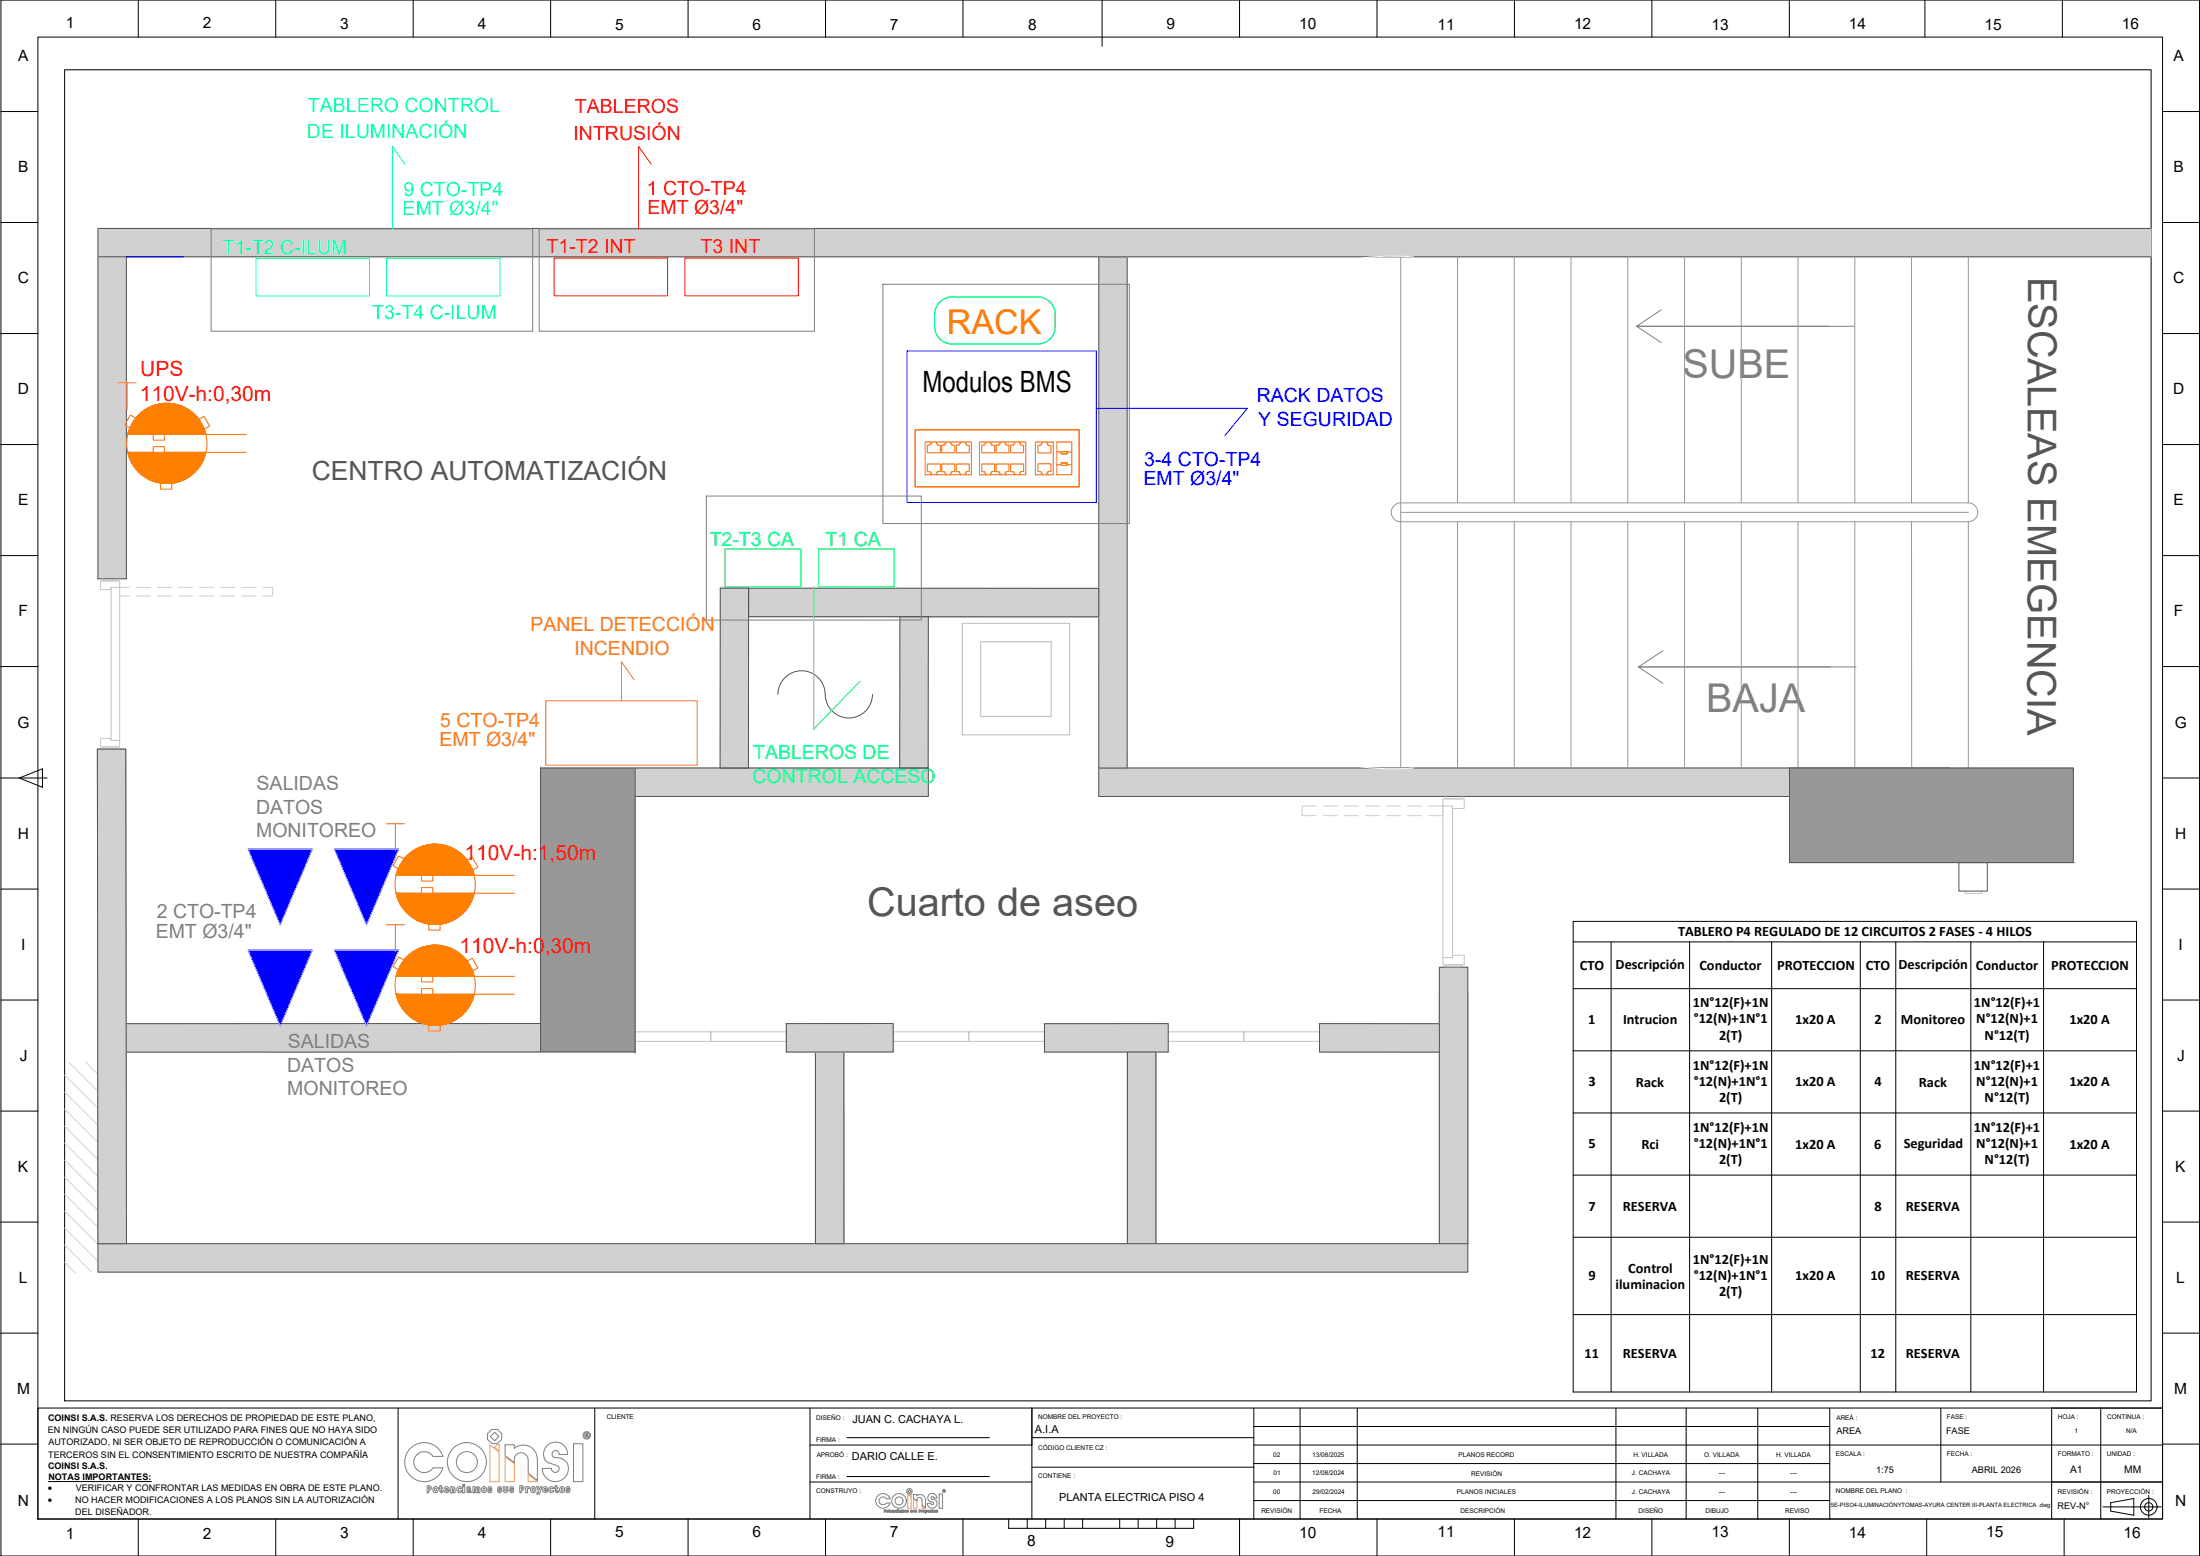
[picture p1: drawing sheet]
<svg xmlns="http://www.w3.org/2000/svg" width="1000mm" height="707mm" viewBox="0 0 1000 707" stroke-linecap="round" stroke-linejoin="round" font-family="sans-serif">
<!-- layer: -CN-GYD-CAJETIN-A0 -->
<g fill="none" stroke="#000" stroke-width=".45">
<path d="M0 0h1000v707h-1000zM17 17h966v673h-966zM63 0v17M125 0v17M188 0v17M250 0v17M313 0v17M375 0v17M438 0v17M501 0v21M563 0v17M626 0v17"/>
<path d="M688 0v17M751 0v17M813 0v17M875 0v17M938 0v17M0 51h17M983 51h17M0 101h17M983 101h17M0 152h17M983 152h17M0 202h17"/>
<path d="M983 202h17M0 252h17M983 252h17M0 303h17M983 303h17M0 353h21M9 353l10-4v9zM983 353h17M0 404h17M983 404h17M0 454h17M983 454h17"/>
<path d="M0 505h17M983 505h17M0 555h17M983 555h17M0 606h17M983 606h17M17 640h966v50h-966zM181 640v50M270 640v50M368 640v50M469 640v50M570 640v50"/>
<path d="M591 640v50M617 640v50M735 640v50M767 640v50M799 640v50M832 640v50M882 640v33M955 640v50M983 640h-50v50M0 656h17M368 657h101M385 653h65"/>
<path d="M469 653h101M570 657h413M570 648h262M983 656h17M22 673h47M368 673h101M385 671h65M469 667h101M570 673h413M570 665h262M977 679v11M63 690v17"/>
<path d="M125 690v17M188 690v17M250 690v17M313 690v17M375 690v17M438 690v17M459 690v4h84v-4M467 690v4M475 690v4M484 690v4M492 690v4M509 690v4"/>
<path d="M517 690v4M526 690v4M534 690v4M563 690v17M570 682h262M626 690v17M688 690v17M751 690v17M813 690v17M876 690v17M938 690v17M956 685h27"/>
<path d="M960 683l10-2v7l-10-1z"/>
<circle cx="977" cy="685" r="4"/>
<circle cx="977" cy="685" r="1.9"/>
</g>
<!-- layer: -CN-GYD-LOGO COINSI -->
<g fill="none" stroke="#808080" stroke-width=".45">
<path d="M187 658a9 9 0 0 1 14 4h-4a5 5 0 0 0-7-1 5 5 0 0 0 0 7 5 5 0 0 0 7-1h4a9 9 0 0 1-13 5 9 9 0 0 1-1-14zM223 653l2-2 2 2-2 2zM261 656h4v17h-4zM267 652h.1M267 651v2v-1l-1 1v-1h1M195 676h.1M195 675a1 1 0 0 1 1 1 1 1 0 0 1-1 1M195 675h-1v3h1v-1M200 678v-2h-1l1-1 1 1v2M201 677a.7 .7 0 0 1 0 1 .7 .7 0 0 1-1-1M202 677h-1M202 676a1 1 0 0 1 2 0 1 1 0 0 1 0 1h-1h1a1.3 1.3 0 0 1-2 1 1.3 1.3 0 0 1 0-2z"/>
<path d="M203 676v1zM204 677h.1M206 676h1v2h-1v-1M206 676l-1-1v3h1v-2v1M208 676h1h1h-1l-1 1h2a1.3 1.3 0 0 1-2 1 1.3 1.3 0 0 1 0-2zM210 675h1v3h-1zM210 674h1v1h-1zM213 676h-1a.9 .9 0 0 1 1-1 .9 .9 0 0 1 1 1M213 676v1a.9 .9 0 0 0-1 1 1 1 0 0 0 2 0M214 676v2M217 677h.1M217 676l-2-1v3h1v-2v2h1v-1"/>
<path d="M217 676h1M218 676v2h-1v-1M222 677h1M223 677a.9 .9 0 0 1 1 0 .9 .9 0 0 1-1 1 .9 .9 0 0 1-1-1h1M223 677l-1-1h2l-2-1v2M227 677a.9 .9 0 0 1 1 0 .9 .9 0 0 1-1 1 .9 .9 0 0 1-1-1h1h-1M227 677v-1h1l-1-1-1 2M229 675l1 2v-2h1v2a1.1 1.1 0 0 1-1 1 1.1 1.1 0 0 1-1-1zM231 677h.1M232 677h1h-1a.9 .9 0 0 0 1 1 .9 .9 0 0 0 1-1 1.1 1.1 0 0 0-2-1h2h-1h-1v1M234 665h.1M236 675a1.2 1.2 0 0 1 2 0 1.2 1.2 0 0 1 0 2h-1v1h-1z"/>
<path d="M237 676h.1M239 675l2 1h-1v2h-1zM240 663a3 3 0 0 0-3-3 3 3 0 0 0-3 3v2l-4-4v-5h4v2a6 6 0 0 1 7-1 6 6 0 0 1 3 6M240 663v6l4 4v-10M244 675h1v2l1-2-1 3-1 1v-1h1zM245 678h.1M247 676a1 1 0 0 1 2 0 1 1 0 0 1 0 1h-2h2a1.3 1.3 0 0 1-2 1 1.3 1.3 0 0 1 0-2zM248 676v1zM250 676h1h1h-2v1h2a1.3 1.3 0 0 1-2 1 1.3 1.3 0 0 1 0-2zM253 662a6 6 0 0 1 5 7 6 6 0 0 1-7 4 6 6 0 0 1-4-6h4a1.8 1.8 0 0 0 2 2 1.8 1.8 0 0 0 1-3M253 662a1.6 1.6 0 0 1-2-1 1.6 1.6 0 0 1 2-2 1.6 1.6 0 0 1 1 2h4a5 5 0 0 0-7-5 5 5 0 0 0-2 9l5 1M253 677v1"/>
<path d="M253 678h1M254 677a.7 .7 0 0 1-1 1v-2h-1l1-1 1 1-1 2M257 677h1h-1a.9 .9 0 0 0 1 1 .9 .9 0 0 0 1-1 .9 .9 0 0 0-1-1h1h-1l-1 1M399 680a3 3 0 0 1 6 1h-2a1.8 1.8 0 0 0-3 0 1.8 1.8 0 0 0 0 2 1.8 1.8 0 0 0 3 0h2a3 3 0 0 1-5 2 3 3 0 0 1-1-5zM413 678v-1l1 1h-1zM427 679h1v6h-1zM429 677h.1M402 686h1l-1 1zM402 686h.1M404 687v-1l1 1M404 687h.1M405 687h-1"/>
<path d="M405 686h1v1h-1h1h-1zM405 687h.1M406 687h.1M406 686l1 1-1-1v1zM407 686h1l-1 1h1h-1zM408 686v1zM408 686h.1M409 686h.1M409 686v1v-1M409 687h.1M410 686h.1M410 686v1v-1l1 1"/>
<path d="M410 686h1v1M410 687h1M411 687h.1M412 687h.1M412 687l1-1v1h-1M412 687h1M414 687h1zM414 687h.1M414 687v-1v1M415 687h1M415 687v-1v1l1-1v1M416 687h.1"/>
<path d="M417 687h-1v-1l1 1M417 681a1.2 1.2 0 0 1 1-1 1.2 1.2 0 0 1 1 1v3l2 1v-4a2.4 2.4 0 0 0-2-2 2.4 2.4 0 0 0-2 1v-1h-2v2l2 1v-1M417 682h.1M418 686v1zM418 686v1M419 686h.1M419 686v1v-1M421 687h.1M421 687v-1v1l1-1-1 1M422 686v1zM422 687h.1M423 686h1l-1 1z"/>
<path d="M424 687v-1v1M424 687h.1M426 686v1zM426 681a2 2 0 0 0-3-2 2 2 0 0 0 0 3M426 681h-2a.6 .6 0 0 0 0-1 .7 .7 0 0 0-1 1 .6 .6 0 0 0 1 0 2.1 2.1 0 0 1 2 2 2.1 2.1 0 0 1-2 2 2.1 2.1 0 0 1-2-2h1a.7 .7 0 0 0 1 1 .7 .7 0 0 0 0-1l-1-1"/>
<circle cx="225" cy="653" r="3"/>
<circle cx="267" cy="652" r="1.7"/>
<circle cx="267" cy="652" r="1.2"/>
<circle cx="198" cy="677" r="1.3"/>
<circle cx="198" cy="677" r=".6"/>
<circle cx="212" cy="664" r="9"/>
<circle cx="212" cy="664" r="5"/>
<circle cx="213" cy="677" r=".4"/>
<circle cx="220" cy="677" r="1.3"/>
<circle cx="220" cy="677" r=".6"/>
<circle cx="242" cy="677" r="1.3"/>
<circle cx="242" cy="677" r=".6"/>
<circle cx="256" cy="677" r="1.3"/>
<circle cx="256" cy="677" r=".6"/>
<circle cx="413" cy="678" r="1.3"/>
<circle cx="429" cy="677" r=".5"/>
<circle cx="429" cy="677" r=".7"/>
<circle cx="403" cy="687" r=".2"/>
<circle cx="403" cy="687" r=".5"/>
<circle cx="409" cy="682" r="3"/>
<circle cx="409" cy="682" r="1.8"/>
<circle cx="409" cy="687" r=".1"/>
<circle cx="412" cy="687" r=".2"/>
<circle cx="412" cy="687" r=".5"/>
<circle cx="420" cy="687" r=".5"/>
<circle cx="420" cy="687" r=".2"/>
<circle cx="425" cy="687" r=".2"/>
<circle cx="425" cy="687" r=".5"/>
</g>
<path d="M223 657l4 3v13h-4zM225 658l2-2v3zM230 662l4 3v8h-4zM240 670l4 3h-4zM413 679l1 1v5h-1zM413 679h1v1zM415 681l2 1v3h-2zM419 684l2 1h-2z" fill="none" stroke="#f4d24e" stroke-width=".45"/>
<!-- layer: 0 -->
<g fill="none" stroke="#000" stroke-width=".45">
<path d="M29 32h949v604h-949zM715 419h256v213h-256zM715 428h256M732 428v204M768 428v204M805 428v204M846 428v204M862 428v204M896 428v204M929 428v204M715 449h256M715 477h256"/>
<path d="M715 506h256M715 534h256M715 562h256M715 597h256"/>
</g>
<!-- layer: GG_PISO 3 -->
<path d="M755 141l-11 7h99M831 148h-87l11 8M756 296l-11 7h99M832 303h-87l11 7" fill="none" stroke="#808080" stroke-width=".45"/>
<!-- layer: Muro -->
<g fill="none" stroke="#545454" stroke-width=".45">
<path d="M45 117h12v146h-12zM500 117h12v232h-13zM978 104h-933v13h933M327 267h13v82h-13zM340 267h159v13h-159zM409 280h13v69h-13zM354 315a11 11 0 0 1 11-10 11 11 0 0 1 10 12 11 11 0 0 0 12 9 11 11 0 0 0 10-11M44 340h13v225h-12zM289 349h133v13h-133zM499 349h387v13h-387zM891 392h12v13h-12zM654 439h13v126h-13z"/>
<path d="M654 451h13v114h-13zM57 465h189v13h-189zM358 465h48v13h-48zM371 478h13v87h-13zM475 465h56v13h-56zM513 478h12v87h-12zM600 465h54v13h-54zM45 565h622v13h-622z"/>
</g>
<!-- layer: F-2 -->
<g fill="none" stroke="#c4c4c4" stroke-width=".45">
<path d="M47 263v1h6v-1M51 267v1h-5v-4h8v3M51 267h3v69h-3zM51 336v-1h-5v4h8v-3M47 340v-1h6v1M656 363h10v4h-6v-1h-4zM656 366v69h4v-69M657 362v1h8v-1M893 405v1h8v-1M656 435v3h10v-4h-6v1M657 439v-1h8v1M289 469h34v4h-34z"/>
<path d="M323 469h35v4h-35zM406 469h34v4h-34zM440 469h35v4h-35zM531 469h34v4h-34zM565 469h35v4h-35z"/>
</g>
<!-- layer: JCA_HATCH 254 -->
<g fill="#d1d1d1" stroke="#d1d1d1" stroke-width=".45">
<path d="M499 349h387z"/>
<path d="M45 104h933z"/>
<path d="M45 117h933z"/>
<path d="M45 104h933v6z"/>
<path d="M340 267h159z"/>
<path d="M409 280h13z"/>
<path d="M327 349h13z"/>
<path d="M289 349h38z"/>
<path d="M289 362h133z"/>
<path d="M600 465h54z"/>
<path d="M600 465h54v13z"/>
<path d="M475 465h56z"/>
<path d="M475 465h56v13z"/>
<path d="M45 565h622z"/>
<path d="M45 565h622v13z"/>
<path d="M358 465h48z"/>
<path d="M358 465h48v13z"/>
<path d="M57 465h189z"/>
<path d="M57 478h52z"/>
<path d="M122 478h62z"/>
<path d="M499 349l387 13v-13zM499 349l387 13h-387z"/>
<path d="M499 362h6zM499 362h6zM499 362h387z"/>
<path d="M500 117l12 232v-232zM500 117l12 232h-13z"/>
<path d="M45 117h933v-7zM45 104l933 6-933 7z"/>
<path d="M45 117l12 146v-146zM45 117l12 146h-12z"/>
<path d="M327 267h13zM327 267h13z"/>
<path d="M327 267h13zM327 267h13z"/>
<path d="M340 267l159 7v-7zM340 267l159 7h-159z"/>
<path d="M327 267l13 7v-7zM327 267l13 7h-13z"/>
<path d="M340 274l159 6v-6zM340 274l159 6h-159z"/>
<path d="M340 280h69zM340 280h69zM340 280h69z"/>
<path d="M422 280h77zM422 280h77zM422 280h77z"/>
<path d="M422 280h77zM422 280h77z"/>
<path d="M409 280l13 69v-69zM409 280l13 69h-13z"/>
<path d="M409 349h7zM409 349h13z"/>
<path d="M327 274l13 75v-75zM327 274l13 75h-13z"/>
<path d="M416 349h6zM340 349h82z"/>
<path d="M327 349h13zM327 349h13z"/>
<path d="M340 349h82zM340 349h82z"/>
<path d="M289 349h38zM289 349h38z"/>
<path d="M289 349l133 13v-13zM289 349l133 13h-133z"/>
<path d="M654 439l13 126v-126zM654 439l13 126h-13z"/>
<path d="M600 465v13h54zM600 478h54z"/>
<path d="M475 478h56zM475 465l56 13h-56z"/>
<path d="M513 478l12 87v-87zM513 478l12 87h-12z"/>
<path d="M45 578h622zM45 565l622 13h-622z"/>
<path d="M371 478l13 87v-87zM371 478l13 87h-13z"/>
<path d="M358 465v13h48zM358 478h48z"/>
<path d="M57 465l189 13v-13zM57 465l189 13h-189z"/>
<path d="M57 478h189zM57 478h127z"/>
<path d="M122 478h35zM122 478h35z"/>
<path d="M57 478h52zM57 478h52z"/>
<path d="M44 340l13 225v-225zM44 340l13 225h-12z"/>
</g>
<!-- layer: 1amobla -->
<g fill="none" stroke="#989898" stroke-width=".45">
<path d="M45 104v159M637 117v232M663 117v111M688 117v111M714 117v111M740 117v111M766 117v111M792 117v111M817 117v111M843 117v111M869 117v111M895 117v111"/>
<path d="M637 233h258M663 237v112M688 237v112M714 237v112M740 237v112M766 237v112M792 237v112M817 237v112M843 237v112M869 237v112M895 228a4 4 0 0 1 4 5 4 4 0 0 1-4 4M895 228h-258a4 4 0 0 0-5 5 4 4 0 0 0 5 4h258"/>
<path d="M895 237v112M657 439h8"/>
</g>
<path d="M643 117a116 116 0 0 0-126 116 116 116 0 0 0 126 116" fill="none" stroke="#fff" stroke-width=".45"/>
<!-- layer: MUEBLE -->
<g fill="none" stroke="#cfcfcf" stroke-width=".45">
<path d="M59 267h-5v4h5M62 267h6M62 271h6M72 267h6M72 271h6M81 267h7M81 271h7M91 267h6M91 271h6M100 267h7M100 271h7M110 267h6"/>
<path d="M110 271h6M120 267h4v4h-4M598 366h-6v5h6M602 366h6M602 371h6M611 366h7M611 371h7M621 366h6M621 371h6M630 366h7M630 371h7M640 366h6"/>
<path d="M640 371h6M650 366h6v5h-6"/>
</g>
<!-- layer: HACHTCOLUMNA -->
<g fill="#989898" stroke="#989898" stroke-width=".45">
<path d="M814 349l129 43v-43zM814 349l129 43h-129z"/>
<path d="M246 349l43 129v-129zM246 349l43 129h-43z"/>
</g>
<!-- layer: Estructura -->
<path d="M246 349h43v129h-43zM814 349h129v43h-129z" fill="none" stroke="#545454" stroke-width=".45"/>
<!-- layer: AMOBLAMIENTO -->
<path d="M437 283h49v51h-49zM446 292h32v34h-32z" fill="none" stroke="#bababa" stroke-width=".45"/>
<!-- layer: JCA_HATCH 254 -->
<g fill="none" stroke="#d1d1d1" stroke-width=".45">
<path d="M29 496l15 15M29 488l15 15M31 483l13 13M39 483l5 5M29 519l15 15M29 512l15 15M29 504l15 15M29 535l15 15M29 527l15 15M29 558l15 15M29 550l15 15M29 543l15 15"/>
<path d="M29 573l5 5M29 566l13 12"/>
</g>
<!-- layer: RT-SCAC-D -->
<g fill="none" stroke="#fff" stroke-width=".45">
<path d="M431 135h42zM472 135h-20h20h-38h38h-39h40M473 135h-42M473 135h-42h42M473 135l-43 1 43-1M473 135l-44 1 44-1M473 135l-43 1M473 135l-44 1M474 135l-46 1 46-1M474 135l-46 1M474 135l-47 2 47-2M474 135l-47 2"/>
<path d="M474 135l-48 3 48-3M475 135l-49 4M475 135l-50 5 50-5M475 136l-50 5 50-5M476 136l-51 14M477 137l-52 13M478 138l-52 14M478 139l-52 14M479 140l-52 14M425 151l52-14-52 14M427 154l52-14-52 14M429 156l51-15-51 15"/>
<path d="M479 152l-1 2v-1M479 152l-2 2 2-2M479 152l-2 2M479 151l-2 4M479 141l-50 15 50-15M479 150l-3 5M480 142l-49 14M480 143l-8 13M480 144l-7 12"/>
</g>
<g fill="#fff" stroke="#fff" stroke-width=".45">
<path d="M431 135h42z"/>
<path d="M430 136l43-1z"/>
<path d="M429 136h1l43-1z"/>
<path d="M428 136h1l44-1z"/>
<path d="M427 137l1-1 46-1z"/>
<path d="M427 137l47-2z"/>
<path d="M426 138l48-3z"/>
<path d="M425 150l51-14z"/>
<path d="M427 154l52-14z"/>
<path d="M429 156l50-15h1z"/>
<path d="M479 152l-2 2z"/>
<path d="M479 152l-1 2z"/>
<path d="M427 137l-1 1 48-3zM427 137l47-2z"/>
<path d="M426 138l48-3-48 4zM426 139l49-4z"/>
<path d="M426 139l-1 1 50-5zM426 139l49-4z"/>
<path d="M425 140v1l50-5zM425 140l50-4z"/>
<path d="M425 150l51-14zM425 149v1l51-14zM425 149l51-13zM425 148v1l50-13zM425 148l50-12zM425 143v5l50-12zM425 143l50-7zM425 141v2l50-7zM425 141l50-5z"/>
<path d="M425 150l51-14 1 1zM425 150l51-14zM425 150l51-14z"/>
<path d="M425 151l52-14zM425 150v1l52-14zM425 150l52-13z"/>
<path d="M425 151l52-14-51 15zM426 152l52-14-1-1z"/>
<path d="M426 153l52-15v1zM426 152v1l52-15zM426 152l52-14z"/>
<path d="M427 154l52-14zM427 153v1l52-15zM427 153l52-14zM426 153l53-14zM426 153l52-14h1z"/>
<path d="M427 154l52-14-51 15zM428 155l51-14v-1zM428 155l51-14-50 15z"/>
<path d="M429 156l51-15-50 15zM430 156l50-14v-1zM430 156l50-14-49 14zM431 156l49-14z"/>
<path d="M480 143l-8 13zM433 156h39l8-13zM433 156l47-14zM432 156l48-14zM432 156l48-14zM431 156h1l48-14zM431 156l49-14z"/>
<path d="M480 144l-7 12zM480 144l-8 12h1zM480 143l-8 13z"/>
<path d="M479 150l-4 5zM480 150l-5 5zM480 150l-5 6zM480 149l-5 7zM480 149l-5 7zM480 149l-5 7zM480 149l-6 7zM480 148v1l-6 7zM480 148l-6 8zM480 144v4l-6 8zM480 144l-7 12h1zM480 144l-7 12z"/>
<path d="M479 150l-3 5zM479 150l-3 5zM479 151l-3 4z"/>
<path d="M479 151l-2 4zM479 151l-2 3zM479 152l-2 2z"/>
</g>
<path d="M427 137l3-1 3-1h39l3 1a8 8 0 0 1 5 8v4a8 8 0 0 1-6 8h-41a8 8 0 0 1-8-8 15 15 0 0 1 1-9zM433 135a8 8 0 0 0-8 8v5a8 8 0 0 0 8 8M433 135h39a8 8 0 0 1 8 8v5a8 8 0 0 1-8 8h-39" fill="none" stroke="#0f0" stroke-width=".45"/>
<!-- layer: RT-SDIN-D -->
<path d="M416 221h75" fill="none" stroke="#fff" stroke-width=".45"/>
<path d="M416 195h75l-75 26zM416 221h75v-26z" fill="#fff" stroke="#fff" stroke-width=".45"/>
<g fill="none" stroke="#ff7f00" stroke-width=".45">
<path d="M416 195h75v26h-75zM421 201h21v15h-21zM424 201l-1 1h-1v4h5v-4h-1v-1M424 216l-1-2h-1v-3h5v3h-1v2M430 201v1h-2v4h6v-4h-1l-1-1M430 216v-2h-2v-3h6v3h-1l-1 2M437 201l-1 1h-1v4h6v-4h-2v-1M437 216l-1-2h-1v-3h6v3h-2v2M445 201h21v15h-21zM448 201v1h-2v4h6v-4h-1l-1-1M448 216v-2h-2v-3h6v3h-1l-1 2M455 201l-1 1h-1v4h6v-4h-2v-1"/>
<path d="M455 216l-1-2h-1v-3h6v3h-2v2M461 201v1h-2v4h6v-4h-1v-1M461 216v-2h-2v-3h6v3h-1v2M471 201h8v15h-8zM474 201l-1 1h-1v4h6v-4h-2v-1M474 216l-1-2h-1v-3h6v3h-2v2M480 205h2v1h3v-1h2M480 211h2v-1h3v1h2M480 201h7v15h-7zM483 205h2v1h-2zM483 211h2h-2z"/>
</g>
<!-- layer: EJES APARA -->
<path d="M412 159h86v69h-86z" fill="none" stroke="#00f" stroke-width=".45"/>
<path d="M252 117h51v17h-51zM311 117h52v17h-52z" fill="none" stroke="#f00" stroke-width=".45"/>
<path d="M330 249h34v18h-34zM372 249h35v18h-35z" fill="none" stroke="#0f0" stroke-width=".45"/>
<path d="M184 75l-6-9v38M116 117h52v18h-52zM176 117h51v18h-51z" fill="none" stroke="#0ff" stroke-width=".45"/>
<!-- layer: tallo -->
<path d="M96 104h146v46h-146zM245 104h125v46h-125zM401 129h112v109h-112zM321 225h98v57h-98z" fill="none" stroke="#808080" stroke-width=".45"/>
<!-- layer: DIO -->
<path d="M296 75l-6-9v38" fill="none" stroke="#f00" stroke-width=".45"/>
<path d="M370 267v64l21-22" fill="none" stroke="#0f0" stroke-width=".45"/>
<path d="M248 318h69v30h-69zM288 309l-5-8v17" fill="none" stroke="#f26722" stroke-width=".45"/>
<!-- layer: RT-SCET-S -->
<g fill="#00f" stroke="#00f" stroke-width=".45">
<path d="M113 432h29l-15 34z"/>
<path d="M152 432h29l-14 34z"/>
<path d="M113 386h29l-15 34z"/>
<path d="M152 386h29l-14 34z"/>
</g>
<path d="M113 386h29l-15 34zM113 386h29M152 386h29l-14 34zM152 386h29M113 432h29l-15 34zM113 432h29M152 432h29l-14 34zM152 432h29" fill="none" stroke="#7070ff" stroke-width=".45"/>
<!-- layer: DIO -->
<path d="M499 186h68l-10 12" fill="none" stroke="#00f" stroke-width=".45"/>
<!-- layer: RT-SDIN -T -->
<g fill="#ff7f00" stroke="#ff7f00" stroke-width=".45">
<path d="M196 430h4z"/>
<path d="M194 466h7z"/>
<path d="M196 384h4z"/>
<path d="M194 420h7z"/>
<path d="M74 183h4z"/>
<path d="M72 219h7z"/>
<path d="M196 430h5zM194 430h7z"/>
<path d="M194 430h9zM193 430h1h9z"/>
<path d="M193 430l12 1-2-1zM191 431l2-1 12 1z"/>
<path d="M191 431l15 1-1-1zM189 432l2-1 15 1z"/>
<path d="M189 432h19h-2zM188 432h1h19z"/>
<path d="M188 432l21 1-1-1zM186 433l2-1 21 1z"/>
<path d="M186 433l25 2-2-2zM185 435l1-2 25 2z"/>
<path d="M185 435l27 1-1-1zM185 435l27 1h-28z"/>
<path d="M184 436l29 1-1-1zM184 436l29 1h-30z"/>
<path d="M183 437l31 2-1-2zM183 437l31 2h-32z"/>
<path d="M182 439l33 1-1-1zM182 439l33 1h-34z"/>
<path d="M181 440l34 2v-2zM181 440l34 2h-34z"/>
<path d="M181 442l35 2-1-2zM181 442l35 2h-36z"/>
<path d="M180 452l35 1 1-1zM180 452l35 1h-34z"/>
<path d="M181 453l34 2v-2zM181 453l34 2h-34z"/>
<path d="M181 455l33 2 1-2zM181 455l33 2h-32z"/>
<path d="M182 457l31 1 1-1zM182 457l31 1h-30z"/>
<path d="M183 458l29 1 1-1zM183 458l29 1h-28z"/>
<path d="M184 459l27 2 1-2zM184 459l27 2h-26z"/>
<path d="M185 461l24 1 2-1zM185 461l24 1h-23z"/>
<path d="M186 462l22 1 1-1zM186 462l22 1h-20z"/>
<path d="M188 463l18 1 2-1zM188 463l18 1h-17z"/>
<path d="M189 464l16 1 1-1zM189 464l16 1h-14z"/>
<path d="M191 465h12h2zM191 465h12h-10z"/>
<path d="M193 465l8 1 2-1zM193 465l8 1z"/>
<path d="M194 466h6zM196 466h4z"/>
<path d="M196 384h5zM194 384h7z"/>
<path d="M194 384h9zM193 384h1h9z"/>
<path d="M193 384l12 1-2-1zM191 385l2-1 12 1z"/>
<path d="M191 385l15 1-1-1zM189 386l2-1 15 1z"/>
<path d="M189 386l19 1-2-1zM188 387l1-1 19 1z"/>
<path d="M188 387l21 1-1-1zM186 388l2-1 21 1z"/>
<path d="M186 388l25 1-2-1zM185 389l1-1 25 1z"/>
<path d="M185 389l27 1-1-1zM185 389l27 1h-28z"/>
<path d="M184 390l29 1-1-1zM184 390l29 1h-30z"/>
<path d="M183 391l31 2-1-2zM183 391l31 2h-32z"/>
<path d="M182 393l33 1-1-1zM182 393l33 1h-34z"/>
<path d="M181 394l34 2v-2zM181 394l34 2h-34z"/>
<path d="M181 396l35 2-1-2zM181 396l35 2h-36z"/>
<path d="M180 406l35 2 1-2zM180 406l35 2h-34z"/>
<path d="M181 408l34 1v-1zM181 408l34 1h-34z"/>
<path d="M181 409l33 2 1-2zM181 409l33 2h-32z"/>
<path d="M182 411l31 1 1-1zM182 411l31 1h-30z"/>
<path d="M183 412l29 2 1-2zM183 412l29 2h-28z"/>
<path d="M184 414l27 1 1-1zM184 414l27 1h-26z"/>
<path d="M185 415l24 1 2-1zM185 415l24 1h-23z"/>
<path d="M186 416l22 1 1-1zM186 416l22 1h-20z"/>
<path d="M188 417l18 1 2-1zM188 417l18 1h-17z"/>
<path d="M189 418l16 1 1-1zM189 418l16 1h-14z"/>
<path d="M191 419h12h2zM191 419h12h-10z"/>
<path d="M193 419l8 1 2-1zM193 419l8 1z"/>
<path d="M194 420h6zM196 420h4z"/>
<path d="M74 183l5 1zM72 184h7z"/>
<path d="M72 184h9zM71 184h1h9z"/>
<path d="M71 184l12 1-2-1zM69 185l2-1 12 1z"/>
<path d="M69 185h15h-1zM67 185h2h15z"/>
<path d="M67 185l19 1-2-1zM66 186l1-1 19 1z"/>
<path d="M66 186l21 1-1-1zM64 187l2-1 21 1z"/>
<path d="M64 187l25 1-2-1zM63 188l1-1 25 1z"/>
<path d="M63 188l27 2-1-2zM63 188l27 2h-28z"/>
<path d="M62 190l29 1-1-1zM62 190l29 1h-30z"/>
<path d="M61 191l31 2-1-2zM61 191l31 2h-32z"/>
<path d="M60 193l33 1-1-1zM60 193l33 1h-34z"/>
<path d="M59 194l34 2v-2zM59 194l34 2h-34z"/>
<path d="M59 196l35 1-1-1zM59 196l35 1h-36z"/>
<path d="M58 206l35 1 1-1zM58 206l35 1h-34z"/>
<path d="M59 207l34 2v-2zM59 207l34 2h-34z"/>
<path d="M59 209l33 1 1-1zM59 209l33 1h-32z"/>
<path d="M60 210l31 2 1-2zM60 210l31 2h-30z"/>
<path d="M61 212l29 1 1-1zM61 212l29 1h-28z"/>
<path d="M62 213l27 2 1-2zM62 213l27 2h-26z"/>
<path d="M63 215l24 1 2-1zM63 215l24 1h-23z"/>
<path d="M64 216l22 1 1-1zM64 216l22 1h-20z"/>
<path d="M66 217l18 1 2-1zM66 217l18 1h-17z"/>
<path d="M67 218h16h1zM67 218h16h-14z"/>
<path d="M69 218l12 1 2-1zM69 218l12 1h-10z"/>
<path d="M71 219h8h2zM71 219h8z"/>
<path d="M72 219l6 1zM74 220h4z"/>
</g>
<g fill="none" stroke="#ff7f00" stroke-width=".45">
<path d="M54 174h8M58 174v12M58 197h12v-2h5v5h-5v-3M59 194a18 18 0 0 0 14 25M59 189l5 2-3 5-4-3zM62 190a18 18 0 0 1 28 0M75 197h37M88 192l5-3 2 5-4 2zM93 195a18 18 0 0 1-15 25M58 206h12v-3h5v5h-5v-2M73 217h5v5h-5zM75 206h37"/>
<path d="M176 374h8M180 374v12M180 398h12v-3h5v5h-5v-2M181 395a18 18 0 0 0 14 25M181 389l5 2-3 5-4-3zM184 390a18 18 0 0 1 28 1M197 398h37M210 392l5-3 2 5-4 2zM215 395a18 18 0 0 1-15 25M180 406h12v-3h5v5h-5v-2M195 417h5v6h-5zM197 406h37"/>
<path d="M176 420h8M180 420v12M181 435l5 2-3 5-4-3zM184 436a18 18 0 0 1 28 1M210 438l5-3 2 5-4 2zM180 444h12v-3h5v5h-5v-2M180 452h12v-3h5v5h-5v-2M181 441a18 18 0 0 0 14 25M197 444h37M197 452h37M215 441a18 18 0 0 1-15 25M195 463h5v5h-5z"/>
</g>
<!-- layer: AREA LOCALES -->
<path d="M57 117h26" fill="none" stroke="#00f" stroke-width=".45"/>
<g font-size="18" fill="#545454">
<text x="922" y="126" transform="rotate(90 922 126)">ESCALEAS EMEGENCIA</text>
<text x="394" y="416">Cuarto de aseo</text>
</g>
<g font-size="18" fill="#808080">
<text x="765" y="172">SUBE</text>
<text x="776" y="323">BAJA</text>
</g>
<text font-size="15.5" fill="#ff7f00" x="430" y="152">RACK</text>
<text font-size="13.3" x="419" y="178">Modulos BMS</text>
<text font-size="12" fill="#545454" x="142" y="218">CENTRO AUTOMATIZACIÓN</text>
<g font-size="9.5" fill="#f00">
<text x="64" y="171">UPS</text>
<text x="64" y="182">110V-h:0,30m</text>
<text x="211" y="391">110V-h:1,50m</text>
<text x="209" y="433">110V-h:0,30m</text>
</g>
<g font-size="8.9" fill="#0ff">
<text x="140" y="51">TABLERO CONTROL</text>
<text x="140" y="63">DE ILUMINACIÓN</text>
<text x="183" y="89">9 CTO-TP4</text>
<text x="183" y="98">EMT Ø3/4&quot;</text>
<text x="101" y="115">T1-T2 C-ILUM</text>
<text x="169" y="145">T3-T4 C-ILUM</text>
</g>
<g font-size="8.9" fill="#f00">
<text x="261" y="52">TABLEROS</text>
<text x="261" y="64">INTRUSIÓN</text>
<text x="294" y="89">1 CTO-TP4</text>
<text x="294" y="97">EMT Ø3/4&quot;</text>
<text x="248" y="115">T1-T2 INT</text>
<text x="319" y="115">T3 INT</text>
</g>
<g font-size="8.9" fill="#00f">
<text x="571" y="183">RACK DATOS</text>
<text x="572" y="194">Y SEGURIDAD</text>
<text x="520" y="212">3-4 CTO-TP4</text>
<text x="520" y="220">EMT Ø3/4&quot;</text>
</g>
<g font-size="8.9" fill="#0f0">
<text x="323" y="248">T2-T3 CA</text>
<text x="375" y="248">T1 CA</text>
<text x="342" y="345">TABLEROS DE</text>
<text x="342" y="356">CONTROL ACCESO</text>
</g>
<g font-size="8.9" fill="#f26722">
<text x="241" y="287">PANEL DETECCIÓN</text>
<text x="261" y="298">INCENDIO</text>
<text x="200" y="330">5 CTO-TP4</text>
<text x="200" y="339">EMT Ø3/4&quot;</text>
</g>
<g font-size="8.9" fill="#808080">
<text x="117" y="359">SALIDAS</text>
<text x="116" y="370">DATOS</text>
<text x="116" y="380">MONITOREO</text>
<text x="71" y="417">2 CTO-TP4</text>
<text x="71" y="426">EMT Ø3/4&quot;</text>
<text x="131" y="476">SALIDAS</text>
<text x="131" y="487">DATOS</text>
<text x="131" y="498">MONITOREO</text>
</g>
<g font-size="7">
<text x="30" y="13">1</text>
<text x="92" y="13">2</text>
<text x="155" y="13">3</text>
<text x="217" y="13">4</text>
<text x="280" y="14">5</text>
<text x="342" y="14">6</text>
<text x="405" y="14">7</text>
<text x="467" y="14">8</text>
<text x="530" y="13">9</text>
<text x="591" y="13">10</text>
<text x="654" y="14">11</text>
<text x="716" y="13">12</text>
<text x="778" y="14">13</text>
<text x="841" y="13">14</text>
<text x="902" y="14">15</text>
<text x="965" y="13">16</text>
<text x="8" y="28">A</text>
<text x="988" y="28">A</text>
<text x="8" y="78">B</text>
<text x="988" y="78">B</text>
<text x="8" y="129">C</text>
<text x="988" y="129">C</text>
<text x="8" y="179">D</text>
<text x="988" y="179">D</text>
<text x="8" y="230">E</text>
<text x="988" y="230">E</text>
<text x="8" y="280">F</text>
<text x="988" y="280">F</text>
<text x="8" y="331">G</text>
<text x="989" y="331">G</text>
<text x="8" y="381">H</text>
<text x="989" y="381">H</text>
<text x="10" y="432">I</text>
<text x="990" y="432">I</text>
<text x="9" y="482">J</text>
<text x="990" y="482">J</text>
<text x="8" y="532">K</text>
<text x="989" y="532">K</text>
<text x="9" y="583">L</text>
<text x="989" y="583">L</text>
<text x="8" y="633">M</text>
<text x="988" y="633">M</text>
<text x="8" y="684">N</text>
<text x="989" y="684">N</text>
<text x="30" y="699">1</text>
<text x="92" y="699">2</text>
<text x="155" y="699">3</text>
<text x="217" y="699">4</text>
<text x="280" y="698">5</text>
<text x="342" y="698">6</text>
<text x="405" y="698">7</text>
<text x="591" y="699">10</text>
<text x="654" y="698">11</text>
<text x="716" y="699">12</text>
<text x="778" y="698">13</text>
<text x="841" y="699">14</text>
<text x="903" y="698">15</text>
<text x="965" y="699">16</text>
<text x="467" y="702">8</text>
<text x="530" y="703">9</text>
</g>
<g font-size="6.5">
<text x="763" y="425">TABLERO P4 REGULADO DE 12 CIRCUITOS 2 FASES - 4 HILOS</text>
<text x="718" y="441">CTO</text>
<text x="734" y="440">Descripción</text>
<text x="773" y="441">Conductor</text>
<text x="808" y="441">PROTECCION</text>
<text x="848" y="441">CTO</text>
<text x="863" y="440">Descripción</text>
<text x="898" y="441">Conductor</text>
<text x="932" y="441">PROTECCION</text>
<text x="770" y="458">1N°12(F)+1N</text>
<text x="897" y="458">1N°12(F)+1</text>
<text x="722" y="465">1</text>
<text x="738" y="465">Intrucion</text>
<text x="770" y="465">°12(N)+1N°1</text>
<text x="816" y="465">1x20 A</text>
<text x="852" y="465">2</text>
<text x="864" y="465">Monitoreo</text>
<text x="898" y="465">N°12(N)+1</text>
<text x="941" y="465">1x20 A</text>
<text x="781" y="472">2(T)</text>
<text x="902" y="472">N°12(T)</text>
<text x="770" y="486">1N°12(F)+1N</text>
<text x="897" y="486">1N°12(F)+1</text>
<text x="722" y="494">3</text>
<text x="744" y="494">Rack</text>
<text x="770" y="493">°12(N)+1N°1</text>
<text x="816" y="494">1x20 A</text>
<text x="852" y="494">4</text>
<text x="872" y="494">Rack</text>
<text x="898" y="493">N°12(N)+1</text>
<text x="941" y="494">1x20 A</text>
<text x="781" y="501">2(T)</text>
<text x="902" y="501">N°12(T)</text>
<text x="770" y="514">1N°12(F)+1N</text>
<text x="897" y="514">1N°12(F)+1</text>
<text x="722" y="522">5</text>
<text x="746" y="522">Rci</text>
<text x="770" y="522">°12(N)+1N°1</text>
<text x="816" y="522">1x20 A</text>
<text x="852" y="522">6</text>
<text x="865" y="521">Seguridad</text>
<text x="898" y="522">N°12(N)+1</text>
<text x="941" y="522">1x20 A</text>
<text x="781" y="529">2(T)</text>
<text x="902" y="529">N°12(T)</text>
<text x="722" y="550">7</text>
<text x="738" y="550">RESERVA</text>
<text x="852" y="550">8</text>
<text x="866" y="550">RESERVA</text>
<text x="770" y="574">1N°12(F)+1N</text>
<text x="722" y="582">9</text>
<text x="740" y="578">Control</text>
<text x="770" y="581">°12(N)+1N°1</text>
<text x="816" y="582">1x20 A</text>
<text x="850" y="582">10</text>
<text x="866" y="582">RESERVA</text>
<text x="734" y="586">iluminacion</text>
<text x="781" y="589">2(T)</text>
<text x="720" y="617">11</text>
<text x="738" y="617">RESERVA</text>
<text x="850" y="617">12</text>
<text x="866" y="617">RESERVA</text>
</g>
<g font-size="5">
<text x="388" y="647">JUAN C. CACHAYA L.</text>
<text x="470" y="651">A.I.A</text>
<text x="387" y="663">DARIO CALLE E.</text>
<text x="481" y="682">PLANTA ELECTRICA PISO 4</text>
</g>
<g font-size="4.7">
<text x="941" y="669">A1</text>
<text x="966" y="669">MM</text>
</g>
<g font-size="4.3">
<text x="22" y="677">·</text>
<text x="22" y="683">·</text>
</g>
<g font-size="4.2">
<text x="835" y="652">AREA</text>
<text x="885" y="652">FASE</text>
<text x="853" y="669">1:75</text>
<text x="896" y="669">ABRIL 2026</text>
<text x="935" y="685">REV-N°</text>
</g>
<g font-size="4.1">
<text x="22" y="645">COINSI S.A.S. RESERVA LOS DERECHOS DE PROPIEDAD DE ESTE PLANO,</text>
<text x="22" y="651">EN NINGÚN CASO PUEDE SER UTILIZADO PARA FINES QUE NO HAYA SIDO</text>
<text x="22" y="657">AUTORIZADO, NI SER OBJETO DE REPRODUCCIÓN O COMUNICACIÓN A</text>
<text x="22" y="662">TERCEROS SIN EL CONSENTIMIENTO ESCRITO DE NUESTRA COMPAÑÍA</text>
<text x="22" y="667">COINSI S.A.S.</text>
<text x="22" y="672">NOTAS IMPORTANTES:</text>
<text x="35" y="677">VERIFICAR Y CONFRONTAR LAS MEDIDAS EN OBRA DE ESTE PLANO.</text>
<text x="34" y="683">NO HACER MODIFICACIONES A LOS PLANOS SIN LA AUTORIZACIÓN</text>
<text x="34" y="688">DEL DISEÑADOR.</text>
</g>
<g font-size="2.9">
<text x="276" y="645">CLIENTE</text>
<text x="371" y="645">DISEÑO :</text>
<text x="472" y="645">NOMBRE DEL PROYECTO :</text>
<text x="835" y="645">AREÁ :</text>
<text x="885" y="645">FASE :</text>
<text x="935" y="645">HOJA :</text>
<text x="958" y="645">CONTINUA :</text>
<text x="943" y="651">1</text>
<text x="967" y="651">N/A</text>
<text x="371" y="655">FIRMA :</text>
<text x="472" y="659">CÓDIGO CLIENTE CZ :</text>
<text x="371" y="662">APROBÓ :</text>
<text x="579" y="662">02</text>
<text x="597" y="662">13/08/2025</text>
<text x="663" y="662">PLANOS RECORD</text>
<text x="743" y="662">H. VILLADA</text>
<text x="775" y="662">O. VILLADA</text>
<text x="807" y="662">H. VILLADA</text>
<text x="835" y="662">ESCALA :</text>
<text x="885" y="662">FECHA :</text>
<text x="935" y="662">FORMATO :</text>
<text x="958" y="662">UNIDAD :</text>
<text x="371" y="672">FIRMA :</text>
<text x="472" y="672">CONTIENE :</text>
<text x="579" y="670">01</text>
<text x="597" y="670">12/08/2024</text>
<text x="669" y="670">REVISIÓN</text>
<text x="742" y="670">J. CACHAYA</text>
<text x="781" y="670">---</text>
<text x="814" y="670">---</text>
<text x="371" y="678">CONSTRUYO :</text>
<text x="579" y="679">00</text>
<text x="597" y="679">29/02/2024</text>
<text x="662" y="679">PLANOS INICIALES</text>
<text x="742" y="679">J. CACHAYA</text>
<text x="781" y="679">---</text>
<text x="814" y="679">---</text>
<text x="835" y="678">NOMBRE DEL PLANO :</text>
<text x="935" y="679">REVISIÓN :</text>
<text x="958" y="679">PROYECCIÓN :</text>
<text x="573" y="687">REVISIÓN</text>
<text x="600" y="687">FECHA</text>
<text x="664" y="687">DESCRIPCIÓN</text>
<text x="745" y="687">DISEÑO</text>
<text x="775" y="687">DIBUJO</text>
<text x="811" y="687">REVISO</text>
</g>
<text font-size="2.7" x="832" y="685">5E-PISO4-ILUMINACIÓNYTOMAS-AYURA CENTER III-PLANTA ELECTRICA .dwg</text>
</svg>
